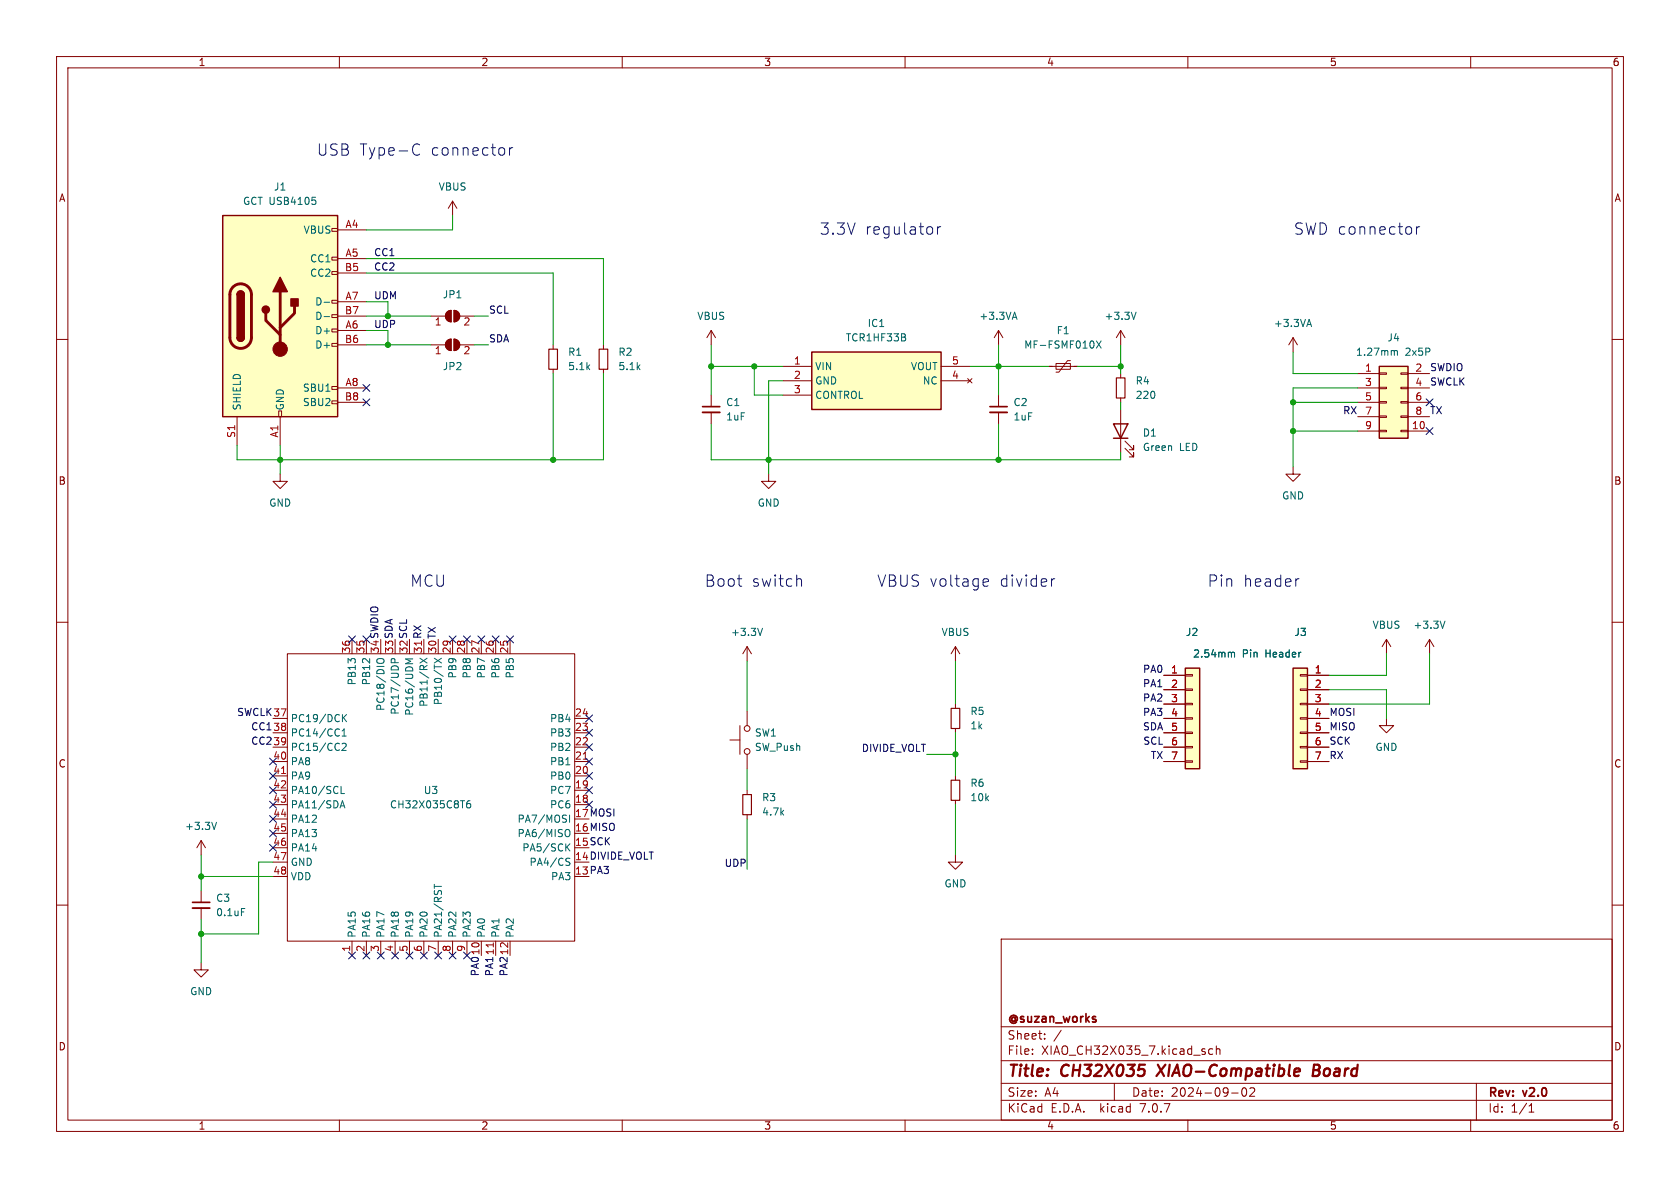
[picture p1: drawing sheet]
<svg xmlns="http://www.w3.org/2000/svg" width="297mm" height="210mm" viewBox="0 0 297 210" stroke-linecap="round" stroke-linejoin="round" font-family="sans-serif">
<g fill="none" stroke="#840000" stroke-width=".18">
<path d="M10 10h277v190h-277zM12 12h273v186h-273zM60 10v2M110 10v2M160 10v2M210 10v2M260 10v2M80 35.6v2.5M80 35.6l-.8 1.2M80 35.6l.8 1.2M10 60h2M58.7 58.2h1v.5h-1z"/>
<path d="M58.7 55.6h1v.5h-1zM58.7 53.1h1v.5h-1zM58.7 48h1v.5h-1zM58.7 45.5h1v.5h-1zM58.7 40.4h1v.5h-1zM59.7 40.6h5.1M59.7 45.7h5.1M59.7 58.4h5.1M59.7 53.3h5.1M59.7 48.3h5.1M59.7 55.9h5.1M76.2 55.9h2.5"/>
<path d="M79.1 55.1l.7-.2v2a1.02 1.02 0 0 1-1-.7 1.02 1.02 0 0 1 .3-1.1zM80.3 59.9a1.02 1.02 0 0 1 1 1.1 1.02 1.02 0 0 1-1 1zM80.3 54.9a1.02 1.02 0 0 1 1 1 1.02 1.02 0 0 1-1 1zM81.3 55.9h2.5M125.7 58.4v2.6M125.7 58.4l-.7 1.3M125.7 58.4l.8 1.3M176.5 58.4v2.6M176.5 58.4l-.7 1.3M176.5 58.4l.8 1.3M198.1 58.4l-.7 1.3M198.1 58.4v2.6"/>
<path d="M198.1 58.4l.8 1.3M228.6 59.7l-.8 1.3M228.6 59.7v2.5M228.6 59.7l.8 1.3M285 60h2M41.9 73.7v5M49.3 72.6h.5v1.1h-.5zM49.5 73.7v5M58.7 70.9h1v.5h-1zM58.7 68.3h1v.5h-1zM58.7 60.7h1v.5h-1zM59.7 68.6h5.1"/>
<path d="M59.7 71.1h5.1M59.7 61h5.1M76.2 61h2.5M79.1 60.2l.7-.3v2.1a1.02 1.02 0 0 1-1-.7 1.02 1.02 0 0 1 .3-1.1zM81.3 61h2.5M97.8 61v.7M97.8 65.3v.7M106.7 61v.7M106.7 65.3v.7M125.7 69.9v2M125.7 72.9v2M138.4 64.8h5.1"/>
<path d="M138.4 67.3h5.1M138.4 69.9h5.1M166.4 64.8h5M166.4 67.3h5M171.1 66.9l.7 .8M171.8 66.9l-.7 .8M176.5 69.9v2M176.5 72.9v2M185.4 64.8h5.1M186.7 64.3h2.5v1h-2.5zM189.2 63.8h-.5l-1.5 2h-.5M198.1 66v.8"/>
<path d="M198.1 70.4v.7M198.1 72.4v7.6M198.9 79.2l1.5 1.6v-.8v.8h-.8M198.9 78l1.5 1.5v-.8v.8h-.8M240 66h3.8M240 76.2h3.8M240 68.6h3.8M240 71.1h3.8M240 73.7h3.8M243.8 76.1h1.3v.2h-1.3zM243.8 73.5h1.3v.3h-1.3zM243.8 71h1.3v.2h-1.3z"/>
<path d="M243.8 68.5h1.3v.2h-1.3zM243.8 65.9h1.3v.3h-1.3zM247.6 76.1h1.3v.2h-1.3zM247.6 73.5h1.3v.3h-1.3zM247.6 71h1.3v.2h-1.3zM247.6 68.5h1.3v.2h-1.3zM247.6 65.9h1.3v.3h-1.3zM248.9 66h3.8M248.9 76.2h3.8M248.9 68.6h3.8M248.9 71.1h3.8M248.9 73.7h3.8"/>
<path d="M49.5 83.8v1.3h1.3l-1.3 1.3-1.2-1.3h1.2M135.9 83.8v1.3h1.3l-1.3 1.3-1.3-1.3h1.3M228.6 82.6v1.2h1.3l-1.3 1.3-1.3-1.3h1.3M10 110h2M50.8 115.6h50.8v50.8h-50.8zM62.2 113v2.6M64.8 113v2.6M80 113v2.6M82.5 113v2.6M85.1 113v2.6M87.6 113v2.6M90.2 113v2.6"/>
<path d="M132.1 114.3l-.8 1.3M132.1 114.3v2.5M132.1 114.3l.7 1.3M168.9 114.3l-.8 1.3M168.9 114.3v2.5M168.9 114.3l.8 1.3M205.7 119.4h3.8M209.5 119.3h1.3v.2h-1.3zM229.9 119.3h1.2v.2h-1.2zM231.1 119.4h3.8M245.1 113l-.8 1.3M245.1 113v2.6"/>
<path d="M245.1 113l.8 1.3M252.7 113l-.7 1.3M252.7 113v2.6M252.7 113l.8 1.3M285 110h2M48.3 139.7h2.5M48.3 137.2h2.5M48.3 134.6h2.5M48.3 132.1h2.5M48.3 129.5h2.5M48.3 127h2.5M101.6 139.7h2.5"/>
<path d="M101.6 137.2h2.5M101.6 134.6h2.5M101.6 132.1h2.5M101.6 129.5h2.5M101.6 127h2.5M129 130.8h1.8M130.8 128.3v5.1M132.1 125.7v2.6M132.1 133.4v2.5M132.1 139.7v.8M168.9 124.5v.7M168.9 128.8v.7"/>
<path d="M168.9 137.2v.7M205.7 134.6h3.8M205.7 132.1h3.8M205.7 129.5h3.8M205.7 127h3.8M205.7 121.9h3.8M205.7 124.5h3.8M209.5 134.5h1.3v.2h-1.3zM209.5 132h1.3v.2h-1.3zM209.5 129.4h1.3v.3h-1.3zM209.5 126.9h1.3v.2h-1.3zM209.5 124.3h1.3v.3h-1.3z"/>
<path d="M209.5 121.8h1.3v.2h-1.3zM229.9 134.5h1.2v.2h-1.2zM229.9 132h1.2v.2h-1.2zM229.9 129.4h1.2v.3h-1.2zM229.9 126.9h1.2v.2h-1.2zM229.9 124.3h1.2v.3h-1.2zM229.9 121.8h1.2v.2h-1.2zM231.1 134.6h3.8M231.1 132.1h3.8M231.1 129.5h3.8M231.1 127h3.8M231.1 121.9h3.8"/>
<path d="M231.1 124.5h3.8M245.1 127v1.3h1.3l-1.3 1.2-1.3-1.2h1.3M10 160h2M35.6 148.6v2.5M35.6 157.5v2M35.6 148.6l-.8 1.3M35.6 148.6l.7 1.3M48.3 142.2h2.5M48.3 144.8h2.5M48.3 147.3h2.5M48.3 149.9h2.5M48.3 152.4h2.5"/>
<path d="M48.3 154.9h2.5M101.6 142.2h2.5M132.1 144v.8M168.9 151.1v1.3h1.3l-1.3 1.3-1.3-1.3h1.3M168.9 141.5v.7M285 160h2M35.6 170.2v1.3h1.2l-1.2 1.2-1.3-1.2h1.3M35.6 160.5v2.1M62.2 166.4v2.5M64.8 166.4v2.5M67.3 166.4v2.5M69.8 166.4v2.5"/>
<path d="M72.4 166.4v2.5M74.9 166.4v2.5M77.5 166.4v2.5M80 166.4v2.5M82.5 166.4v2.5M85.1 166.4v2.5M87.6 166.4v2.5M90.2 166.4v2.5M177 166h108v32h-108zM60 198v2M110 198v2M160 198v2"/>
<path d="M177 194.5h108M177 191.5h108M177 187.5h108M177 181.5h108M182.5 186.3v.1M182.5 185.5v.1M184.7 183.6v.1M184.7 182.8v.1M187.6 182.1l-1.3 2M197 191.5v3M210 198v2M214.4 185.5l-.4-.1-.3 .3v.4l.1 .2h.6"/>
<path d="M215 185.5l.2-.1 .4 .1 .1 .9M215 184.9v1.5M217.7 193.2h1.2M219.7 192.4a.81 .81 0 0 0 .3 1.4l.2-.1 .2-.5-.2-.8M221.7 192.4v.5l-.8 .9h.9M260 198v2M261 191.5v6.5M270.3 196.6h.9M270.3 195.5l.4-.4v1.5"/>
<circle cx="132.1" cy="128.8" r=".51"/>
<circle cx="132.1" cy="132.8" r=".51"/>
</g>
<path d="M201.5 188.2h.9M206 188.2l-1.6 2M229.2 188.9l.5 .1 .1 .4-1 .1M229.6 190.1l-.2 .1M232.2 189.2h.7M232.9 189.2l.2 .1M233 188.2h-.7l-.2 2 .9-.1M233.1 189.1l-.2 .1" fill="none" stroke="#840000" stroke-width=".4"/>
<g fill="none" stroke="#006464" stroke-width=".18">
<path d="M55.2 34.9h.6M55.6 35.4l.2 .2v.3l-.2 .2M57.3 53.4h1M57.3 56h1M160.1 59.7v.4M179.1 56.1h.6M179.4 55.2l.4 1.3M200.8 55.2l-.4 1.3M231.1 57.4h.6M231.4 56.5l.5 1.2M193.8 60.3l.9 1.2M194.7 60.3l-.9 1.2"/>
<path d="M246.5 62.1l.2-.1h.3v.8M66.8 117.2l-.2-.2a.43 .43 0 0 1 .4-.6h.5a.43 .43 0 0 1 .4 .3 .43 .43 0 0 1-.2 .5M69.8 117.1v-.6l-.2-.1-.3 .1-.1 .6h1.2M73 116.5h-1.3l.9 .4-.9 .4M74.2 116.4l1.3 .8M75.5 116.4l-1.3 .8M76.8 116.4l1.2 .8M78 116.4l-1.2 .8M134.8 111.1l-.4 1.2M217.7 115.5l.2-.2 .3 .1v.7M255.5 109.8l-.5 1.3M60.3 139v1.3h.6"/>
<path d="M60.5 130.1h.7M60.5 129.2l.3-.4v1.3M60.5 131.5l.5-.1 .2 .4-.8 .9h.8M60.7 126.9l.6 .7M61.3 126.3l-.8 .7M38.3 145.4l-.4 1.2M60.1 142.8l.4-1.3 .5 1.3M60.2 142.5h.6M76.8 156.3v.8M76.8 156.7h1.2M83.1 141.5l-.4 .1a.86 .86 0 0 0 0 1.2l.5-.1v-.4l-.2-.3-.4 .1-.1 .2M100.2 146.6a.43 .43 0 0 1 .5 .5v.4a.43 .43 0 0 1-.5 .4"/>
<path d="M100.2 149.7l.5 .7M100.3 152.3l.3 .1 .1 .3-.2 .3h-.3M100.3 151.7l.4 .1M100.7 144.1v1.3M100.7 149.2l-.7 .7M42.7 160.6h.6"/>
</g>
<path d="M49.8 136.7h.7M103.1 134.2h.7M87.2 166.7v.7" fill="none" stroke="#a90000" stroke-width=".18"/>
<path d="M97 61.7h1.6v3.6h-1.6zM105.9 61.7h1.5v3.6h-1.5zM197.4 66.8h1.5v3.6h-1.5zM168.1 125.2h1.6v3.6h-1.6zM168.1 137.9h1.6v3.6h-1.6zM131.3 140.5h1.5v3.5h-1.5z" fill="none" stroke="#840000" stroke-width=".2"/>
<g fill="#ffffc2" stroke="#ffffc2" stroke-width=".18">
<path d="M143.5 62.2h22.9v10.2h-22.9z"/>
<path d="M243.8 64.8h5.1v12.7h-5.1z"/>
<path d="M39.4 38.1h20.3v35.6h-20.3z"/>
<path d="M228.6 118.1h2.5v17.8h-2.5z"/>
<path d="M209.5 118.1h2.6v17.8h-2.6z"/>
</g>
<path d="M39.4 38.1h20.3v35.6h-20.3zM41.9 59.7a.64 .64 0 0 0 .6 .6 .64 .64 0 0 0 .7-.6M41.9 52.1a.64 .64 0 0 1 .6-.7 .64 .64 0 0 1 .7 .7M143.5 62.2h22.9v10.2h-22.9zM196.8 74.9h2.6l-1.3 2.6zM196.8 77.5h2.6M243.8 64.8h5.1v12.7h-5.1zM209.5 118.1h2.6v17.8h-2.6zM228.6 118.1h2.5v17.8h-2.5z" fill="none" stroke="#840000" stroke-width=".25"/>
<path d="M41.2 50.7a1.9 1.9 0 0 1 2.1-.4 1.9 1.9 0 0 1 1.1 1.8v7.6a1.91 1.91 0 0 1-1.9 1.9 1.91 1.91 0 0 1-1.9-1.9v-7.8l.2-.6zM47 55.4v1.2l2.5 2.6M49.5 51.6v10.1M52.1 54.1v1.3l-2.6 2.5" fill="none" stroke="#840000" stroke-width=".51"/>
<g fill="#840000" stroke="#840000" stroke-width=".25">
<path d="M41.9 59.7h1.3a.64 .64 0 0 1-.7 .6 .64 .64 0 0 1-.6-.6z"/>
<path d="M41.9 52.1h1.3v7.6h-1.3z"/>
<path d="M42.1 51.6a.64 .64 0 0 1 .7-.1 .64 .64 0 0 1 .4 .6h-1.3z"/>
<path d="M49.5 49l1.3 2.6h-2.5z"/>
<path d="M51.4 52.8h1.3v1.3h-1.3z"/>
<circle cx="47" cy="54.7" r=".63"/>
</g>
<g fill="#840000" stroke="#840000" stroke-width=".18">
<path d="M79.1 60.2l.7-.3v2.1a1.02 1.02 0 0 1-1-.7 1.02 1.02 0 0 1 .3-1.1z"/>
<path d="M80.3 59.9a1.02 1.02 0 0 1 1 1.1 1.02 1.02 0 0 1-1 1z"/>
<path d="M79.1 55.1l.7-.2v2a1.02 1.02 0 0 1-1-.7 1.02 1.02 0 0 1 .3-1.1z"/>
<path d="M80.3 54.9a1.02 1.02 0 0 1 1 1 1.02 1.02 0 0 1-1 1z"/>
<circle cx="49.5" cy="61.7" r="1.27"/>
</g>
<path d="M124.2 72.9h3.1M175 72.9h3.1M34 160.5h3.1" fill="none" stroke="#840000" stroke-width=".33"/>
<path d="M124.2 71.9h3.1M175 71.9h3.1M34 159.5h3.1" fill="none" stroke="#840000" stroke-width=".3"/>
<g fill="none" stroke="#0000c2" stroke-width=".18">
<path d="M73.3 25.5a.7 .7 0 0 1 .9 .1M74.2 27.2a.7 .7 0 0 1-.9 .1M90.1 26.1v1.3M90.6 26.1a.51 .51 0 0 0-.5 .4M164.8 40.3l.1 .2-.1 .7M165.7 40.1v1.3M166.3 40.1a.51 .51 0 0 0-.6 .4M250.4 40.1v1.3M251 40.1a.51 .51 0 0 0-.6 .4M130.4 102.3h.7M130.9 103.6h.2M141.1 102.3h.3l.3 .3v1"/>
<path d="M173.9 102.4l.6-.1 .2 .1 .1 .4-1 .2M173.9 103.5l.2 .1 .6-.1M185.9 102.3v1.3M186.5 102.3a.51 .51 0 0 0-.6 .4M229.7 102.3l-.4 .1"/>
</g>
<g fill="none" stroke="#009600" stroke-width=".18">
<path d="M80 38.1v2.5h-15.2M64.8 53.3h3.8v2.6M64.8 58.4h3.8v2.6M64.8 45.7h41.9v15.3M64.8 48.3h33v12.7M64.8 55.9h11.4M83.8 55.9h2.6M49.5 78.7v5.1M64.8 61h11.4M83.8 61h2.6M97.8 66v15.3M106.7 66v15.3h-64.8v-2.6"/>
<path d="M125.7 74.9v6.4h72.4v-1.3M125.7 61v8.9M125.7 64.8h12.7M133.3 64.8v5.1h5.1M138.4 67.3h-2.5v16.5M171.4 64.8h14M176.5 61v8.9M176.5 74.9v6.4M190.5 64.8h7.6M198.1 61v5M198.1 71.1v1.3M228.6 71.1h11.4"/>
<path d="M228.6 62.2v3.8h11.4M228.6 76.2h11.4M240 68.6h-11.4v14M132.1 116.8v8.9M168.9 116.8v7.7M245.1 115.6v3.8h-10.2M252.7 115.6v8.9h-17.8M132.1 135.9v3.8M163.8 133.4h5.1M168.9 129.5v7.7M234.9 121.9h10.2v5.1M35.6 151.1v6.4"/>
<path d="M35.6 154.9h12.7M48.3 152.4h-2.6v12.7h-10.1M132.1 144.8v8.9M168.9 142.2v8.9M35.6 162.6v7.6"/>
</g>
<g fill="none" stroke="#000084" stroke-width=".18">
<path d="M64.2 68l1.2 1.2M64.2 70.5l1.2 1.2M65.4 68l-1.2 1.2M65.4 70.5l-1.2 1.2M252.1 70.5l1.2 1.2M252.1 75.6l1.2 1.2M253.3 70.5l-1.2 1.2M253.3 75.6l-1.2 1.2M61.6 112.4l1.2 1.2M62.8 112.4l-1.2 1.2M64.2 112.4l1.2 1.2M65.4 112.4l-1.2 1.2"/>
<path d="M79.4 112.4l1.2 1.2M80.6 112.4l-1.2 1.2M81.9 112.4l1.3 1.2M83.2 112.4l-1.3 1.2M84.5 112.4l1.2 1.2M85.7 112.4l-1.2 1.2M87 112.4l1.2 1.2M88.2 112.4l-1.2 1.2M89.6 112.4l1.2 1.2M90.8 112.4l-1.2 1.2M47.7 139.1l1.2 1.2M47.7 134l1.2 1.2"/>
<path d="M47.7 136.6l1.2 1.2M48.9 139.1l-1.2 1.2M48.9 134l-1.2 1.2M48.9 136.6l-1.2 1.2M103.5 131.5l1.2 1.2M103.5 126.4l1.2 1.2M103.5 128.9l1.2 1.2M103.5 136.6l1.2 1.2M103.5 134l1.2 1.2M103.5 139.1l1.2 1.2M104.7 131.5l-1.2 1.2M104.7 136.6l-1.2 1.2"/>
<path d="M104.7 126.4l-1.2 1.2M104.7 128.9l-1.2 1.2M104.7 134l-1.2 1.2M104.7 139.1l-1.2 1.2M47.7 146.7l1.2 1.2M47.7 141.6l1.2 1.2M47.7 144.2l1.2 1.2M47.7 149.3l1.2 1.2M48.9 146.7l-1.2 1.2M48.9 141.6l-1.2 1.2M48.9 144.2l-1.2 1.2M48.9 149.3l-1.2 1.2"/>
<path d="M103.5 141.6l1.2 1.2M104.7 141.6l-1.2 1.2M61.6 168.3l1.2 1.2M62.8 168.3l-1.2 1.2M64.2 168.3l1.2 1.2M65.4 168.3l-1.2 1.2M66.7 168.3l1.2 1.2M67.9 168.3l-1.2 1.2M69.2 168.3l1.3 1.2M70.5 168.3l-1.3 1.2M71.8 168.3l1.2 1.2M73 168.3l-1.2 1.2"/>
<path d="M74.3 168.3l1.2 1.2M75.5 168.3l-1.2 1.2M76.9 168.3l1.2 1.2M78.1 168.3l-1.2 1.2M79.4 168.3l1.2 1.2M80.6 168.3l-1.2 1.2M81.9 168.3l1.3 1.2M83.2 168.3l-1.3 1.2"/>
</g>
<g fill="#009600" stroke="#009600" stroke-width=".18">
<circle cx="176.5" cy="81.3" r=".46"/>
<circle cx="133.3" cy="64.8" r=".46"/>
<circle cx="176.5" cy="64.8" r=".46"/>
<circle cx="135.9" cy="81.3" r=".46"/>
<circle cx="68.6" cy="55.9" r=".46"/>
<circle cx="68.6" cy="61" r=".46"/>
<circle cx="97.8" cy="81.3" r=".46"/>
<circle cx="49.5" cy="81.3" r=".46"/>
<circle cx="125.7" cy="64.8" r=".46"/>
<circle cx="35.6" cy="165.1" r=".46"/>
<circle cx="35.6" cy="154.9" r=".46"/>
<circle cx="228.6" cy="71.1" r=".46"/>
<circle cx="228.6" cy="76.2" r=".46"/>
<circle cx="198.1" cy="64.8" r=".46"/>
<circle cx="168.9" cy="133.4" r=".46"/>
</g>
<g font-size="2.8" fill="#0000c2">
<text x="55.9" y="27.7">USB Type-C</text>
<text x="76.1" y="27.7">connector</text>
<text x="144.8" y="41.7">3.3V</text>
<text x="152.8" y="41.7">regulator</text>
<text x="228.6" y="41.7">SWD connector</text>
<text x="72.4" y="103.9">MCU</text>
<text x="124.5" y="103.9">Boot</text>
<text x="132.8" y="103.9">switch</text>
<text x="154.9" y="103.9">VBUS voltage</text>
<text x="176.7" y="103.9">divider</text>
<text x="213.4" y="103.9">Pin</text>
<text x="219.7" y="103.9">header</text>
</g>
<g font-size="2.8" fill="#840000">
<text x="178" y="190.9">Title:</text>
<text x="187.7" y="190.9">CH32X035</text>
<text x="205.5" y="190.9">XIAO-Compatible</text>
<text x="233.7" y="190.9">Board</text>
</g>
<g font-size="2.1" fill="#840000">
<text x="178" y="184">Sheet:</text>
<text x="178" y="181.2">@suzan_works</text>
<text x="178" y="186.7">File:</text>
<text x="184.1" y="186.7">XIAO_CH32X035_7.kicad_sch</text>
<text x="178" y="196.9">KiCad</text>
<text x="178" y="194.1">Size:</text>
<text x="184.7" y="194.1">A4</text>
<text x="185.7" y="196.9">E.D.A.</text>
<text x="194.6" y="196.9">kicad</text>
<text x="200" y="194.1">Date:</text>
<text x="201.8" y="196.9">7.0.7</text>
<text x="207" y="194.1">2024-09-02</text>
<text x="263" y="194.3">Rev:</text>
<text x="263" y="196.9">Id:</text>
<text x="267.1" y="196.9">1/1</text>
<text x="269.4" y="194.3">v2.0</text>
</g>
<g font-size="1.8" fill="#840000">
<text x="35" y="11.9">1</text>
<text x="85" y="11.9">2</text>
<text x="135" y="11.9">3</text>
<text x="185" y="11.9">4</text>
<text x="235" y="11.9">5</text>
<text x="285" y="11.9">6</text>
<text x="10.3" y="35.9">A</text>
<text x="285.3" y="35.9">A</text>
<text x="10.3" y="85.9">B</text>
<text x="285.3" y="85.9">B</text>
<text x="10.3" y="135.9">C</text>
<text x="285.3" y="135.9">C</text>
<text x="10.3" y="185.9">D</text>
<text x="285.3" y="185.9">D</text>
<text x="35" y="199.9">1</text>
<text x="85" y="199.9">2</text>
<text x="135" y="199.9">3</text>
<text x="185" y="199.9">4</text>
<text x="235" y="199.9">5</text>
<text x="285" y="199.9">6</text>
</g>
<g font-size="1.8" fill="#006464">
<text x="48.3" y="33.9">J1</text>
<text x="77.5" y="33.9">VBUS</text>
<text x="42.9" y="36.4">GCT USB4105</text>
<text x="53.6" y="41.5">VBUS</text>
<text x="54.7" y="46.6">CC1</text>
<text x="54.7" y="49.1">CC2</text>
<text x="78.2" y="52.9">JP1</text>
<text x="55.6" y="59.3">D+</text>
<text x="55.6" y="54.2">D-</text>
<text x="55.6" y="56.7">D-</text>
<text x="123.2" y="56.7">VBUS</text>
<text x="153.3" y="58">IC1</text>
<text x="173" y="56.7">+3.3VA</text>
<text x="186.7" y="59.3">F1</text>
<text x="195.2" y="56.7">+3.3V</text>
<text x="225.1" y="58">+3.3VA</text>
<text x="55.6" y="61.8">D+</text>
<text x="78.2" y="65.6">JP2</text>
<text x="100.3" y="63.1">R1</text>
<text x="100.3" y="65.6">5.1k</text>
<text x="109.2" y="63.1">R2</text>
<text x="109.2" y="65.6">5.1k</text>
<text x="144" y="65.6">VIN</text>
<text x="149.4" y="60.6">TCR1HF33B</text>
<text x="160.9" y="65.6">VOUT</text>
<text x="181" y="61.8">MF-FSMF010X</text>
<text x="239.6" y="63.1">1.27mm</text>
<text x="245.2" y="60.6">J4</text>
<text x="248.4" y="63.1">2x5P</text>
<text x="53.5" y="69.4">SBU1</text>
<text x="53.5" y="72">SBU2</text>
<text x="128.3" y="72">C1</text>
<text x="144" y="68.2">GND</text>
<text x="144" y="70.7">CONTROL</text>
<text x="163.1" y="68.2">NC</text>
<text x="179.1" y="72">C2</text>
<text x="200.7" y="68.2">R4</text>
<text x="200.7" y="70.7">220</text>
<text x="42.8" y="72.6" transform="rotate(-90 42.8 72.6)">SHIELD</text>
<text x="50.4" y="72.6" transform="rotate(-90 50.4 72.6)">GND</text>
<text x="128.3" y="74.5">1uF</text>
<text x="179.1" y="74.5">1uF</text>
<text x="201.9" y="77.4">D1</text>
<text x="201.9" y="79.9">Green</text>
<text x="208.5" y="79.9">LED</text>
<text x="47.5" y="89.8">GND</text>
<text x="133.9" y="89.8">GND</text>
<text x="226.6" y="88.5">GND</text>
<text x="129.1" y="112.6">+3.3V</text>
<text x="166.4" y="112.6">VBUS</text>
<text x="209.6" y="112.6">J2</text>
<text x="228.8" y="112.6">J3</text>
<text x="242.6" y="111.4">VBUS</text>
<text x="249.8" y="111.4">+3.3V</text>
<text x="210.8" y="116.4">2.54mm</text>
<text x="219.6" y="116.4">Pin</text>
<text x="223.8" y="116.4">Header</text>
<text x="63.1" y="121.2" transform="rotate(-90 63.1 121.2)">PB13</text>
<text x="65.6" y="121.2" transform="rotate(-90 65.6 121.2)">PB12</text>
<text x="68.2" y="125.8" transform="rotate(-90 68.2 125.8)">PC18/DIO</text>
<text x="75.8" y="125.1" transform="rotate(-90 75.8 125.1)">PB11/RX</text>
<text x="78.3" y="124.7" transform="rotate(-90 78.3 124.7)">PB10/TX</text>
<text x="80.9" y="120" transform="rotate(-90 80.9 120)">PB9</text>
<text x="83.4" y="120" transform="rotate(-90 83.4 120)">PB8</text>
<text x="86" y="120" transform="rotate(-90 86 120)">PB7</text>
<text x="88.5" y="120" transform="rotate(-90 88.5 120)">PB6</text>
<text x="91" y="120" transform="rotate(-90 91 120)">PB5</text>
<text x="51.3" y="127.9">PC19/DCK</text>
<text x="51.3" y="130.4">PC14/CC1</text>
<text x="70.7" y="126.4" transform="rotate(-90 70.7 126.4)">PC17/UDP</text>
<text x="73.3" y="126.6" transform="rotate(-90 73.3 126.6)">PC16/UDM</text>
<text x="97.1" y="130.4">PB3</text>
<text x="97.1" y="127.9">PB4</text>
<text x="133.4" y="130.4">SW1</text>
<text x="171.5" y="126.6">R5</text>
<text x="171.5" y="129.1">1k</text>
<text x="51.3" y="132.9">PC15/CC2</text>
<text x="51.3" y="135.5">PA8</text>
<text x="97.1" y="135.5">PB1</text>
<text x="97.1" y="132.9">PB2</text>
<text x="133.4" y="132.9">SW_Push</text>
<text x="243.1" y="132.9">GND</text>
<text x="51.3" y="138">PA9</text>
<text x="51.3" y="140.6">PA10/SCL</text>
<text x="51.3" y="143.1">PA11/SDA</text>
<text x="68.8" y="143.1">CH32X035C8T6</text>
<text x="74.8" y="140.6">U3</text>
<text x="97.1" y="143.1">PC6</text>
<text x="97.1" y="140.6">PC7</text>
<text x="97.1" y="138">PB0</text>
<text x="134.6" y="141.8">R3</text>
<text x="171.5" y="139.3">R6</text>
<text x="171.5" y="141.8">10k</text>
<text x="32.6" y="146.9">+3.3V</text>
<text x="51.3" y="145.6">PA12</text>
<text x="51.3" y="148.2">PA13</text>
<text x="91.4" y="148.2">PA6/MISO</text>
<text x="91.4" y="145.6">PA7/MOSI</text>
<text x="134.6" y="144.4">4.7k</text>
<text x="51.3" y="150.7">PA14</text>
<text x="51.3" y="153.3">GND</text>
<text x="51.3" y="155.8">VDD</text>
<text x="92.2" y="150.7">PA5/SCK</text>
<text x="93.5" y="153.3">PA4/CS</text>
<text x="97.3" y="155.8">PA3</text>
<text x="38.1" y="159.6">C3</text>
<text x="166.9" y="157.1">GND</text>
<text x="38.1" y="162.2">0.1uF</text>
<text x="63.1" y="165.9" transform="rotate(-90 63.1 165.9)">PA15</text>
<text x="65.6" y="165.9" transform="rotate(-90 65.6 165.9)">PA16</text>
<text x="68.2" y="165.9" transform="rotate(-90 68.2 165.9)">PA17</text>
<text x="70.7" y="165.9" transform="rotate(-90 70.7 165.9)">PA18</text>
<text x="73.3" y="165.9" transform="rotate(-90 73.3 165.9)">PA19</text>
<text x="75.8" y="165.9" transform="rotate(-90 75.8 165.9)">PA20</text>
<text x="78.3" y="165.9" transform="rotate(-90 78.3 165.9)">PA21/RST</text>
<text x="80.9" y="165.9" transform="rotate(-90 80.9 165.9)">PA22</text>
<text x="83.4" y="165.9" transform="rotate(-90 83.4 165.9)">PA23</text>
<text x="86" y="165.9" transform="rotate(-90 86 165.9)">PA0</text>
<text x="88.5" y="165.9" transform="rotate(-90 88.5 165.9)">PA1</text>
<text x="91" y="165.9" transform="rotate(-90 91 165.9)">PA2</text>
<text x="33.5" y="176.1">GND</text>
</g>
<g font-size="1.8" fill="#a90000">
<text x="61" y="40.4">A4</text>
<text x="61" y="45.5">A5</text>
<text x="60.9" y="48">B5</text>
<text x="61" y="53.1">A7</text>
<text x="60.9" y="55.6">B7</text>
<text x="61" y="58.2">A6</text>
<text x="76.8" y="57.9">1</text>
<text x="81.8" y="57.9">2</text>
<text x="60.9" y="60.7">B6</text>
<text x="76.8" y="62.9">1</text>
<text x="81.8" y="62.9">2</text>
<text x="140.3" y="64.5">1</text>
<text x="168.2" y="64.5">5</text>
<text x="241.2" y="65.8">1</text>
<text x="250.1" y="65.8">2</text>
<text x="60.9" y="70.9">B8</text>
<text x="61" y="68.3">A8</text>
<text x="140.3" y="67.1">2</text>
<text x="140.3" y="69.6">3</text>
<text x="168.2" y="67.1">4</text>
<text x="241.2" y="68.3">3</text>
<text x="241.2" y="70.9">5</text>
<text x="250.1" y="68.3">4</text>
<text x="250.1" y="70.9">6</text>
<text x="41.7" y="77.5" transform="rotate(-90 41.7 77.5)">S1</text>
<text x="49.3" y="77.5" transform="rotate(-90 49.3 77.5)">A1</text>
<text x="241.2" y="73.4">7</text>
<text x="241.2" y="75.9">9</text>
<text x="249.5" y="75.9">10</text>
<text x="250.1" y="73.4">8</text>
<text x="62" y="115.6" transform="rotate(-90 62 115.6)">36</text>
<text x="64.5" y="115.6" transform="rotate(-90 64.5 115.6)">35</text>
<text x="79.8" y="115.6" transform="rotate(-90 79.8 115.6)">29</text>
<text x="82.3" y="115.6" transform="rotate(-90 82.3 115.6)">28</text>
<text x="84.8" y="115.6" transform="rotate(-90 84.8 115.6)">27</text>
<text x="87.4" y="115.6" transform="rotate(-90 87.4 115.6)">26</text>
<text x="89.9" y="115.6" transform="rotate(-90 89.9 115.6)">25</text>
<text x="206.9" y="119.1">1</text>
<text x="232.3" y="119.1">1</text>
<text x="206.9" y="121.7">2</text>
<text x="206.9" y="124.2">3</text>
<text x="232.3" y="121.7">2</text>
<text x="232.3" y="124.2">3</text>
<text x="48.2" y="129.3">38</text>
<text x="101.6" y="131.8">22</text>
<text x="101.6" y="129.3">23</text>
<text x="101.6" y="126.7">24</text>
<text x="206.9" y="126.7">4</text>
<text x="206.9" y="129.3">5</text>
<text x="206.9" y="131.8">6</text>
<text x="232.3" y="126.7">4</text>
<text x="232.3" y="129.3">5</text>
<text x="232.3" y="131.8">6</text>
<text x="48.2" y="134.4">40</text>
<text x="48.2" y="136.9">41</text>
<text x="101.6" y="136.9">20</text>
<text x="101.6" y="134.4">21</text>
<text x="206.9" y="134.4">7</text>
<text x="232.3" y="134.4">7</text>
<text x="48.2" y="139.4">42</text>
<text x="48.2" y="142">43</text>
<text x="101.6" y="142">18</text>
<text x="101.6" y="139.4">19</text>
<text x="48.2" y="144.5">44</text>
<text x="48.2" y="147.1">45</text>
<text x="48.2" y="149.6">46</text>
<text x="48.2" y="152.1">47</text>
<text x="48.2" y="154.7">48</text>
<text x="62" y="168.3" transform="rotate(-90 62 168.3)">1</text>
<text x="64.5" y="168.3" transform="rotate(-90 64.5 168.3)">2</text>
<text x="67.1" y="168.3" transform="rotate(-90 67.1 168.3)">3</text>
<text x="69.6" y="168.3" transform="rotate(-90 69.6 168.3)">4</text>
<text x="72.1" y="168.3" transform="rotate(-90 72.1 168.3)">5</text>
<text x="74.7" y="168.3" transform="rotate(-90 74.7 168.3)">6</text>
<text x="77.2" y="168.3" transform="rotate(-90 77.2 168.3)">7</text>
<text x="79.8" y="168.3" transform="rotate(-90 79.8 168.3)">8</text>
<text x="82.3" y="168.3" transform="rotate(-90 82.3 168.3)">9</text>
<text x="87.4" y="169" transform="rotate(-90 87.4 169)">11</text>
</g>
<g font-size="1.8" fill="#0f0f0f">
<text x="66" y="45.4">CC1</text>
<text x="66" y="47.9">CC2</text>
<text x="66" y="53">UDM</text>
<text x="66" y="58.1">UDP</text>
<text x="86.4" y="55.5">SCL</text>
<text x="86.4" y="60.6">SDA</text>
<text x="252.7" y="65.7">SWDIO</text>
<text x="252.7" y="68.2">SWCLK</text>
<text x="237.3" y="73.3">RX</text>
<text x="252.7" y="73.3">TX</text>
<text x="67.1" y="115.6" transform="rotate(-90 67.1 115.6)">34 SWDIO</text>
<text x="69.6" y="115.6" transform="rotate(-90 69.6 115.6)">33 SDA</text>
<text x="72.1" y="115.6" transform="rotate(-90 72.1 115.6)">32 SCL</text>
<text x="74.7" y="115.6" transform="rotate(-90 74.7 115.6)">31 RX</text>
<text x="77.2" y="115.6" transform="rotate(-90 77.2 115.6)">30 TX</text>
<text x="202" y="119">PA0</text>
<text x="202" y="124.1">PA2</text>
<text x="202" y="121.6">PA1</text>
<text x="41.8" y="126.7">SWCLK37</text>
<text x="44.3" y="131.7">CC2</text>
<text x="44.3" y="129.2">CC1</text>
<text x="48.2" y="131.8">39</text>
<text x="202" y="129.2">SDA</text>
<text x="202" y="126.7">PA3</text>
<text x="202" y="131.7">SCL</text>
<text x="234.9" y="129.2">MISO</text>
<text x="234.9" y="131.7">SCK</text>
<text x="234.9" y="126.7">MOSI</text>
<text x="152.3" y="133">DIVIDE_VOLT</text>
<text x="203.4" y="134.3">TX</text>
<text x="234.9" y="134.3">RX</text>
<text x="101.6" y="149.6">15 SCK</text>
<text x="101.6" y="147.1">16 MISO</text>
<text x="101.6" y="144.5">17 MOSI</text>
<text x="101.6" y="154.7">13 PA3</text>
<text x="101.6" y="152.1">14 DIVIDE_VOLT</text>
<text x="128" y="153.3">UDP</text>
<text x="84.7" y="172.7" transform="rotate(-90 84.7 172.7)">PA0</text>
<text x="84.8" y="169" transform="rotate(-90 84.8 169)">10</text>
<text x="87.3" y="172.7" transform="rotate(-90 87.3 172.7)">PA1</text>
<text x="89.8" y="172.7" transform="rotate(-90 89.8 172.7)">PA2</text>
<text x="89.9" y="169" transform="rotate(-90 89.9 169)">12</text>
</g>
</svg>
